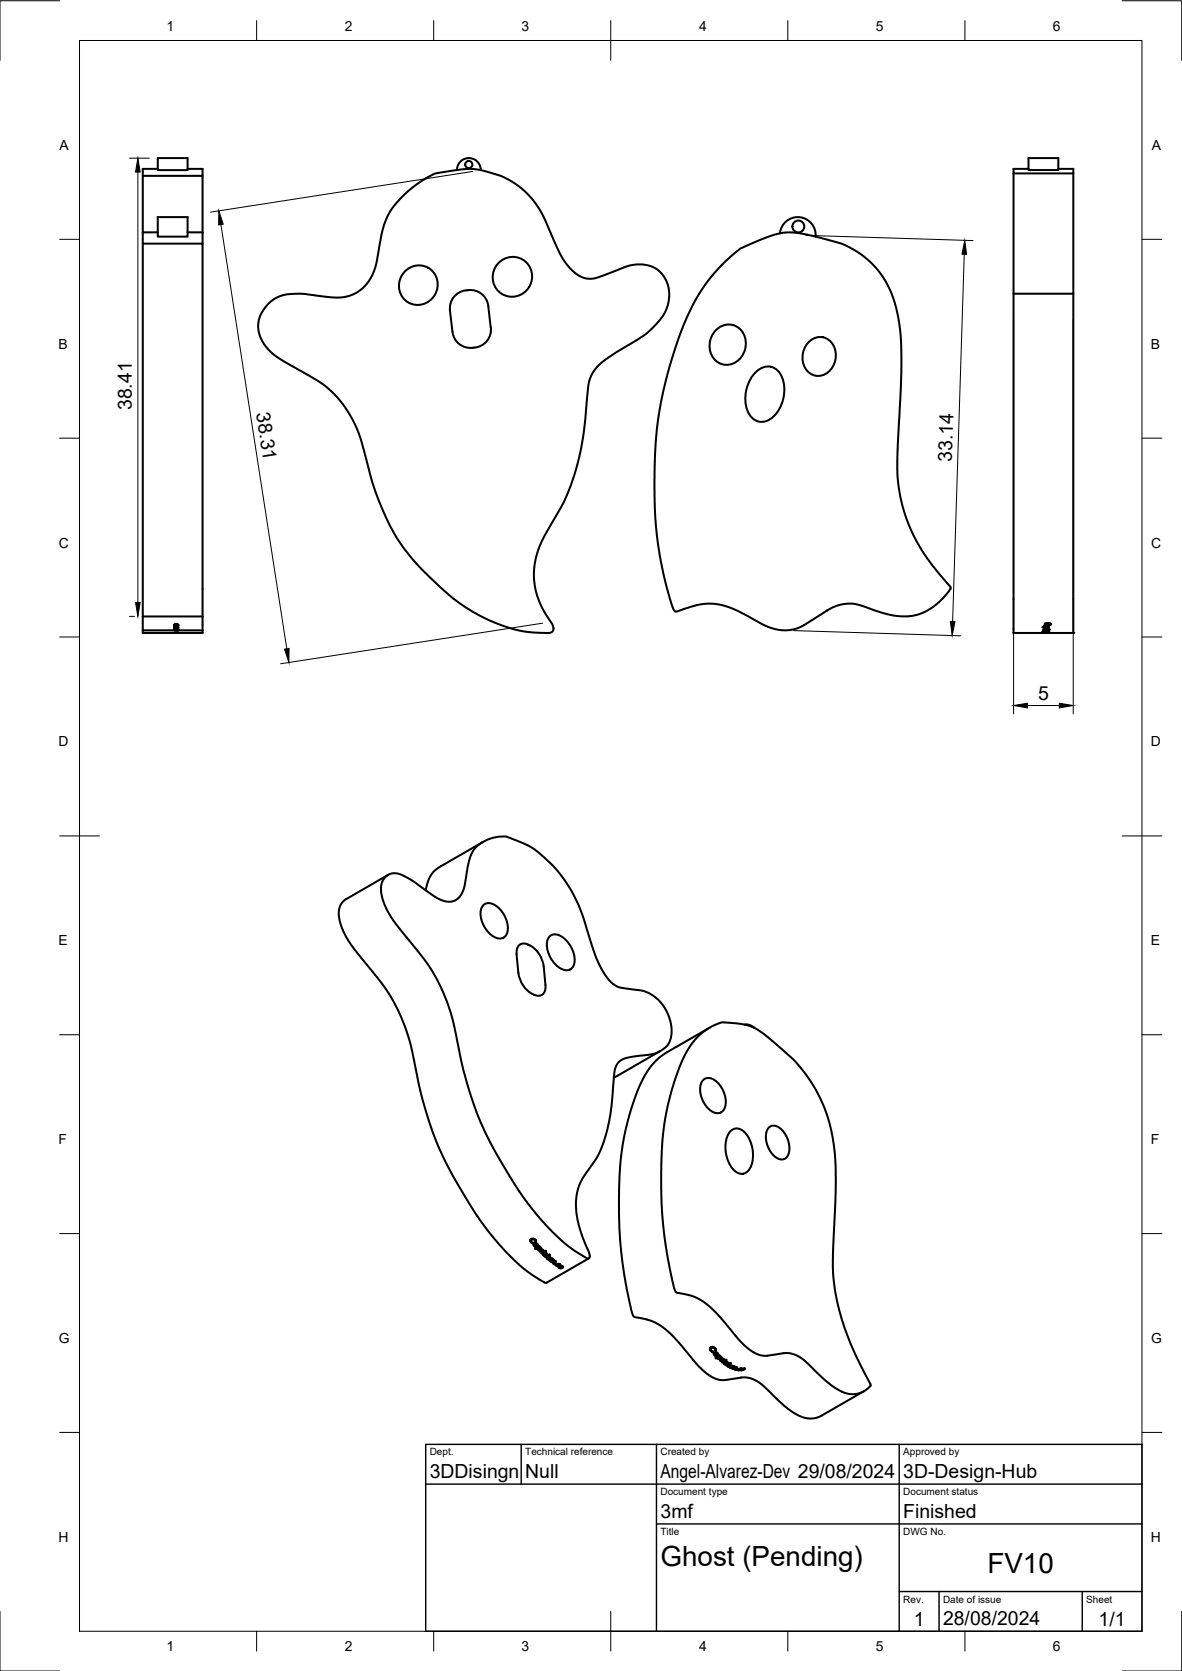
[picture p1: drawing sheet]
<svg xmlns="http://www.w3.org/2000/svg" width="297mm" height="420mm" viewBox="0 0 297 420" stroke-linecap="round" stroke-linejoin="round" font-family="sans-serif">
<!-- layer: Visible -->
<g fill="none" stroke="#000" stroke-width=".51">
<path d="M39.6 39.8h7.5v3h-7.5zM258.5 39.8h7.5v3h-7.5zM35.9 44.2h15v14.2M35.9 58.4v96.6M35.9 58.4h3.7M39.6 42.5h-3.7v15.9M39.6 54.6h7.5v4.9h-7.5zM47.1 42.5h3.8v1.7M47.1 58.4h3.8M50.9 58.4v2.9M114.8 42.7a3 3 0 0 1 3-2.9 3 3 0 0 1 3 3M196 58.7a4.5 4.5 0 0 1 4.9-4.1 4.5 4.5 0 0 1 4.1 4.9"/>
<path d="M258.5 42.5h-3.8v1.1h15M266 42.5h3.7v116.7h-15v-115.6M35.9 61.3h15v93.7M67.5 76.3l2.3-1.6 2.6-.7 3.8-.1 6.8 .8 2.3 .1 2.5-.4 2.3-1.1 2.1-1.9 1.4-2.4 1-2.8 1.3-7.2 .8-2.9 1.4-3 1.6-2.1 2.1-2.2 2.1-1.8 1.9-1.4 2.9-1.7 .7-.3 7.6-1.1 3.4 .2 5.4 1.5 3.3 1.8 2.9 2.2 2.6 2.9 1.5 2.5 3.8 8.4 1.6 3.1 1.7 2.3 2.3 1.9 1.8 .7h2.1l8.2-3.1 2.5-.4h1.4l2.2 .5 1.1 .5 1.2 1 1.4 2 .4 1.1 .4 1.9-.1 1.7-.3 1.7-1.1 2.4-1.6 2-2.7 2.6-7.8 4.8-3.4 2.5-1.8 1.8-.7 1.2-.6 1.5-.3 1.9-1.2 11.7-.7 4.3-1.2 4.6-1.3 4-1.5 3.7-5.9 10.6-1.2 3.2-.4 2.1-.2 3.4 .6 3.9 1.6 4.1 2.2 3.4a2.06 2.06 0 0 1 .2 2.2 4.2 4.2 0 0 1-2.6 .3l-4-.2-4.1-1-5.1-1.9-4.4-2.3-3.9-2.6-3.1-2.6-5.6-5.3-2.8-3.1-3.5-4.9-3.2-6.3-2.9-7.5-3.4-12.3-1.6-3.5-1.9-3.2-2.8-3.4-2.3-2-2.3-1.6-10-5.8-1.8-1.6-1.5-2.1-1-2.4v-2.6l.3-1.1 .7-1.5zM102.1 67.9a4.8 4.8 0 0 1 6.9 .7 4.8 4.8 0 0 1-.8 6.9 4.8 4.8 0 0 1-7-.7 4.8 4.8 0 0 1 .9-6.9zM113.1 78a4.9 4.9 0 0 1 3.5-4.9 4.9 4.9 0 0 1 5.7 2.3l.4 1.5 .7 5.5a4.9 4.9 0 0 1-3.6 4.9 4.9 4.9 0 0 1-5.6-2.3l-.5-1.5-.6-5.4M125.1 66.3a5 5 0 0 1 8.4 1.8 5 5 0 0 1-5.7 6.4 5 5 0 0 1-2.7-8.2zM181.2 66.8l3-2.8a15.3 15.3 0 0 1 4.8-2.8l5.3-2.1 2.2-.5 1.7-.2 3.8 .4 7.1 1.8 3.2 1 2.6 1.4 1.9 1.2 3.2 3 2.4 3.2 1.5 3 1 2.9 .8 3.6 .6 4.4 .2 9.5-1 21.9 .1 4.1 .7 5.1 1.5 5.4 2.6 5.9 3.6 5.6 4.2 5a1.03 1.03 0 0 1 .4 1.6l-1.6 2-2.2 2-2 1.3-2.4 .9-2.4 .4-3.3-.2-2.8-.6-6.6-2.2-1.3-.2-2 .1-2.1 .6-1.3 .6-7.3 4.5-1.3 .5-1.8 .4-2.6-.2-2.2-.5-2.2-1-6-3.3-2.5-1-2-.5-1.8-.2h-2.1l-2.7 .6-4 1.4-.6-.2-1.3-3.4-1.4-5.8-1-4.9-1-7.4-.3-6.1v-7.5l.2-6.7 .7-6.6 .8-4.8 1.6-6.7 1.8-5.9 2.1-5.9 2.3-4.9 1.8-3.3 2.6-3.7zM254.7 73.9h15M179.8 83.2a4.4 4.4 0 0 1 5.2-1.1 4.4 4.4 0 0 1 2.4 4.8 4.7 4.7 0 0 1-7.3 4 5.4 5.4 0 0 1-.3-7.7zM190 93.5a3.8 3.8 0 0 1 6.6 1.5 9.1 9.1 0 0 1-3.6 10.7 3.7 3.7 0 0 1-5.2-2.4 9.6 9.6 0 0 1 2.2-9.8zM203.3 85.9a3.9 3.9 0 0 1 4.3-.8 3.9 3.9 0 0 1 2.4 3.6 4.9 4.9 0 0 1-5.1 5.8 5 5 0 0 1-2.1-8z"/>
<path d="M35.9 158.5v.7h15v-.7M35.9 155v3.5M35.9 155h15M43.8 158.4h.1M43.8 157.7v.2h.2M43.8 157.4h.5M43.9 157.2l.3 .2 .5-.2M43.9 158.2v.1M43.9 157.6v.1M43.9 158.3l-.1 .1M43.9 158.2l.1 .1M43.9 157.6l.2 .1h-.3v.2"/>
<path d="M43.9 158.3l.2 .1M44 157.1l-.2 .3-.1-.2 .2-.2h.8l.2 .2-.2 .3M44 157.1h.1M44 157l.3 .1M44 158.2l.8 .1h-1.1h.2M44 157.9l.3 .1M44.1 158.3l.7 .1-.9-.1-.1 .2h1l-.9-.1M44.3 157l.3 .1M44.3 157.9h.4M44.5 158.5h-.7h7.1M44.5 158.5h.2M44.6 157l.1 .5h-.4"/>
<path d="M44.6 158.1h.2zM44.6 157.6h-.2l.4 .1-.1 .2v-.3l-.1 .3-.7-.1M44.6 157.7l.1 .1M44.7 158.5h-8.8M50.9 155v3.5M261.9 159.1h.1M262 159h.2zM262 159.1h.9h-.9M262 159.1h-.2h.2M262 159.1h.8M262 159.1h.1M262 159.1h.7"/>
<path d="M262.1 159.1h.6M262.1 159.1h.2h-.3M262.3 158.8h.9h-1.1h.2M262.3 158.5h.3M262.3 158.7h.1M262.3 158.7v.1M262.4 158.4h.4M262.4 158.5l.2 .1M262.4 157.8l.2 .2M262.4 158.7h.8M262.5 157.3v.2l.2-.3 .3 .1 .1 .2 .3-.1M262.5 157.7l-.1 .2"/>
<path d="M262.6 157.6h-.2h.9M262.6 157.3l-.1 .2M262.6 157.4l.4 .1M262.6 157.9l.3 .1M262.6 157.7l-.1 .1M262.6 156.8v.3l-.1-.2 .5-.2h.8l.3 .3-.2 .1v-.3v.2M262.6 157.1h.4M262.7 157.3h.1M262.7 157.4h-.1M262.7 159.1h.1M262.8 157.2l.1 .1M262.8 159.1h-.2h.3"/>
<path d="M262.8 158.3l.3 .1M262.8 159.1h-.1M262.8 156.8h.2M262.8 156.9l-.1 .1 .3 .2M262.8 159.1h.1M262.9 159.1h-.9M262.9 157.9l.3 .1M262.9 157.3h.1M262.9 158.9l.1 .1M262.9 157.7l-.3 .1M262.9 157.7l.3 .1M263 159h-.1"/>
<path d="M263 159h-1h.9M263 158.9h-1l1 .1M263 158.9h.2h-1.1h.9M263 157.3v.2l-.1-.1M263 158.9h.1M263 156.7l.3 .1M263.1 158.9l-.2 .1M263.1 158.4l.1 .1M263.1 158.1h-.8h1.1M263.2 158.4l-.2 .1M263.2 158.1h-.1M263.2 158.4l.1 .1-.2-.1h-.8v.1v-.1"/>
<path d="M263.2 158.5l-.2 .1M263.2 158.1h.2M263.2 158.7h-1.1l.2 .1M263.2 158.6h-1h1M263.2 157.7l.2 .1M263.3 157.5l.1 .1M263.3 158.1l-.1 .1M263.3 156.7l.3 .1M263.4 158.3h.1M263.4 157.7l.1 .2M263.4 157.3v.1M263.4 158.3l-1.1-.1 1.1 .1"/>
<path d="M263.4 158.1l-.1 .1M263.4 157.8v.1h-.2M263.4 157.4v-.1l.1 .2M263.5 158.6h.2zM263.5 157.7l-.4 .2-1.1-.2 1.5 .1M263.5 157.8l-.1 .1M263.5 157.4v.1l.1-.1-.3-.1 .1 .1M263.6 157.1h.3M263.6 156.7l.2 .2M263.8 158.3h-.2h.2M263.8 156.8l.1 .2-.3 .2M97.6 219.9l-10.6 6.2a4.7 4.7 0 0 0-1.5 5.8l1 2.7 1.5 2.7 7.5 9.4 2.2 3.2a57.4 57.4 0 0 1 7.2 21l2.1 8.4 3 8.6 3.7 7.6 4.8 8.1 4.1 5.9 4.6 5.3 4.6 4.3 5 3.4"/>
<path d="M121.4 211.7l-10.6 6.1a7.5 7.5 0 0 0-3.8 6.1M96.9 220.5a3.7 3.7 0 0 1 4.8-.2l2.2 1.3 5.9 4.2 1.4 .6 1.4 .3h1l.9-.3 1.1-1 .9-1.8 .5-2.4a19.8 19.8 0 0 1 1.9-7.2l.6-.9 1.2-1 1.6-.9 1.4-.5a7.6 7.6 0 0 1 6.3 .7l2.3 1 1.7 1 4.4 3.7a38.2 38.2 0 0 1 9.5 18l2.3 6.7 1.4 2.6 1.4 1.9 1.1 1.2 1.3 .7 4.8 .7a10.1 10.1 0 0 1 8.3 8.2 6.2 6.2 0 0 1-1.3 6.3l-2.5 1.5-7.4 1.2a4.1 4.1 0 0 0-3 4.5l-.8 9-1.3 6.1-1.8 4.7-3.8 5.7a15.4 15.4 0 0 0-.9 12.9l2.2 5.6a2.13 2.13 0 0 1 .1 1.8 5.3 5.3 0 0 1-2.6-1.3l-4.4-3.3-3.2-3.1-3-3.3-4.4-6-6.4-10.7-3.3-6.7-2.6-7.3-1.9-6.8-2.4-11.2a46.7 46.7 0 0 0-11-20.3l-3.3-4.1-2.1-3.2-1.3-3.1-.3-1.5v-1.4a3.8 3.8 0 0 1 1.1-2.6zM121.4 227.7a2.57 2.57 0 0 1 3.6 .3 6.7 6.7 0 0 1 2.3 6.9 2.13 2.13 0 0 1-3.2 .6 6.7 6.7 0 0 1-3-7.3zM129.8 240l.5 4.6M129.8 240a2.01 2.01 0 0 1 2.4-2.7 6.8 6.8 0 0 1 4.4 5.7M138 235.5a2.58 2.58 0 0 1 3.7 .4 6.9 6.9 0 0 1 2.4 6.9 2.14 2.14 0 0 1-3.3 .7 6.9 6.9 0 0 1-3.1-7.4zM130.3 244.6a7 7 0 0 0 4 5.5M136.6 243l.5 4.7a2.01 2.01 0 0 1-2.3 2.6l-.5-.2M178.3 258.4l-12 7-2 1.9-2 2.7-2 4.2-2.4 7.3-1.5 6.6-.7 6.9-.1 11.2 .5 8.4 1.1 8 1.8 8 .6 .6 4 .9 2.7 1.4 3 2.7 4.2 4.9a14.7 14.7 0 0 0 6.9 5.8l1.7 .1 4.5-.7 1.9 .2 1.3 .6 1.3 .8 3.3 3.1a18.8 18.8 0 0 0 7.9 5.5l2 .2 1.8-.5 11-6.4M187.1 257.6l1.2 .1 1.3 .8M165.8 264.3l-11.5 6.6M176.8 271.5a2.53 2.53 0 0 1 3.4 .6 6.4 6.4 0 0 1 1.7 6.9 2.11 2.11 0 0 1-3.2 .3 6.4 6.4 0 0 1-2.3-7.3z"/>
<path d="M183.7 284.3a2.38 2.38 0 0 1 3.5 .4 8.5 8.5 0 0 1 1.1 9.4 2.34 2.34 0 0 1-3.9 .1 8.5 8.5 0 0 1-1.2-9.4zM193.3 283.4a2.36 2.36 0 0 1 3.3 .8 6.2 6.2 0 0 1 1.3 6.5 1.96 1.96 0 0 1-3.1 .2 6.2 6.2 0 0 1-1.8-7.1zM133.2 312l.2 .3v-.3M133.2 311.8l.2 .1M133.4 312.3l.4 .3v-.2M133.5 311.8l-.1 .3 .4 .3M133.7 311.5v.2l.2-.1M133.7 311.7l-.2 .1v-.2l-.1 .4M133.8 312.4l.4 .2h-.4M133.9 311.4l.3 .2M134.2 312.8v.4l-.2-.3 .2-.1 .7 .4 .2-.1M134.2 313.2l.1 .1v-.1"/>
<path d="M134.2 311.5l.3 .3M134.2 313l.4 .3M134.3 313.3h.2M134.4 312.8l-.1 .1M134.5 312.8l-.1 .1M134.5 312.9l.4 .3v-.1M134.5 311.7l.1 .3M134.5 313.4l.1 .2M134.6 313.9v.1l.4-.1M134.6 311.7l-.1 .6 .1 .1M134.6 311.8l.1 .3-.1 .3v-.6M134.6 311.8l-.6-.4a.6 .6 0 0 0-.8 .6v-.1"/>
<path d="M134.6 313.3l.1 .2M134.6 312.6l.2 .2M134.6 312.8l-.1-.2 .4 .1 .4 .4M134.8 312.7l.2 .2v-.1M134.9 313.2l-.3 .1M135 314v-.3v.4M135 313.6v.5l.3 .2M135.1 312.8v.3l-.1-.2M135.2 313l.1 .2M135.2 313.2l-.5 .3v-.2M135.3 313.5l-.2 .4v-.3v.4l.3 .2 .4-.2v-.4M135.3 314.1l.2 .2"/>
<path d="M135.5 314.2v.1l.3-.1M135.6 313.6l-.3 .1M135.6 313.5v-.1l-1.2 .5 .2 .1M135.8 313.8l-.2-.2v-.2l.4 .4v.3v-.3M135.8 314v.2l.2-.1M135.8 313.6v.3M136.1 314.5l-.5 .2v-.2M136.1 315v.2l.8-.4-.1-.2-.8 .4 .1 .2M136.2 314.2v.2l-.1 .1v-.2M136.3 314.2l.1 .1-.1-.1-.8 .4 .1 .1M136.3 314.3l.2 .1M136.4 314.4h-.2"/>
<path d="M136.5 314.4l-.1 .1M136.5 314.4l.2 .2h-.2M136.5 314.4v.1M136.5 315.2v.4a.5 .5 0 0 1 .4-.6 .5 .5 0 0 1 .6 .3l-.1 .3v-.4M136.5 315.6l.3 .2v-.1M136.6 315.4l.2 .3M136.8 315.1v.1h.3M136.8 315.2l-.2 .2v-.2v.2M136.8 315.7l.3 .1h-.3M137.1 315l.2 .3M137.1 315.9v.2l.8-.4-.1-.1-.8 .4 .1 .1M137.1 314.5l.1 .1-.1 .1z"/>
<path d="M137.1 314.5l-.2 .1 .2 .1M137.3 315.1l.1 .3M137.4 315.2l-.1 .3 .1 .1M137.5 316.2v.3l-.1-.1M137.5 316.5h.4M137.6 316.1v.2M137.6 316.4l.3 .1 .6-.2 .2 .1-1 .3 .2 .1M137.6 316.1v.2l.6-.3-.1-.1-.6 .3-.1 .2v-.1M138 315.5v.1h.2l-.1-.2-.2 .1 .1 .1M138.8 316.5v.2h.1M138.8 316.7l-.6 .3v-.1M138.9 316.5l.6 .6"/>
<path d="M138.9 316.7v-.2l-.9 .4 .2 .1M138.9 316.7l.1 .1M139 316.7l.1 .2M139.1 317v.1h.2M139.1 317.1l-.5 .3v-.2M139.1 316.9l-.6 .4 .1 .1M139.1 316.7v.2M139.3 316.8v.2l.4 .2-.1 .2M139.4 317.8v.1h.1l-.3-.1 .2 .1M139.5 317v.2l-.6 .4 .1 .1v-.2M139.6 317.1v.3l-.6 .3M139.8 317.9v.4a.43 .43 0 0 1 .2-.5 .43 .43 0 0 1 .5 0l.3 .2-.1 .2v-.3"/>
<path d="M139.8 318.3h.3M139.9 318.1l.2 .2M140.1 317.8v.2l.3-.1M140.1 318l-.2 .1v-.2v.3M140.1 318.3l.3 .1h-.3M140.4 317.8l.2 .1M140.5 318.4v.4l.3 .1M140.6 318.4l.2 .4 .6-.2M140.6 318.4v.2M140.6 317.8l.1 .3M140.7 317.9v.3M140.8 318.8l.2 .1"/>
<path d="M140.8 318.3l-.2 .3M141 318.8v.1l.3-.1M141 318.3l.3 .1M141 318.4l-.2 .1M141.3 318.3l.1 .3M141.3 318.6v.2a.26 .26 0 0 0 .2-.3 .26 .26 0 0 0-.3-.2h-.2a.38 .38 0 0 0-.4 0 .38 .38 0 0 0-.1 .5M141.4 318.3v.3M148 316.4l-10.6 6.1h-.6M178.4 339.1v.2a.74 .74 0 0 1 1-.6 .74 .74 0 0 1 .5 1v-.5M178.4 339.3l.2 .4v-.3M178.5 339h.1M178.6 338.8v.5"/>
<path d="M178.6 339.7l.4 .3v-.2M178.6 338.8v.3l.2-.2M178.6 339.1l.1 .4 .3 .3M178.8 338.7v.2h.3M179 339.8h.3l.1 .2h-.4M179.1 338.7v.2h.2M179.3 338.8l.3 .3M179.6 338.9l.1 .7 .2 .1M179.5 340.2v.4l.1 .2M179.5 340.2l.1 .2M179.5 340.5l.4 .3M179.6 340.2v.1"/>
<path d="M179.6 340.6l.3 .3M179.6 340.2l.1 .2M179.7 340.2l.4 .5M179.9 340.8v.3M179.9 340l.2 .2M179.9 340.2l-.1-.2 .5 .2 .2 .5v-.3M179.9 340.8l.1 .2M180.1 340l.1 .3M180.1 340.6l-.2 .2M180.2 340.2l.1 .3M180.3 341.1v.4M180.3 341.4l-.4 .2"/>
<path d="M180.3 341.1l.1 .5M180.3 340.3l-.1 .3-.2-.1a.36 .36 0 0 0-.3-.4 .36 .36 0 0 0-.4 .3l.2 .2M180.4 341.1v.5l.2 .1M180.4 341.1v.3l.2-.2M180.5 340.7l-.5 .3v-.2M180.6 341v.2l.3-.1M180.6 341.6l.3 .2M180.9 340.8v.2l-.1-.2-1 .6 .1 .2v-.2M180.9 341.6v.2l.2-.1M181.1 341.1v.1l-.2-.1a.33 .33 0 0 1 .3 .1 .33 .33 0 0 1 .1 .3v-.2M181.1 341.2v.2l-.2 .2h-.3l-.2-.2M181.1 341.4v.3l.2-.2"/>
<path d="M181.2 341.1v.3M181.4 341.8v.1h.2M181.4 341.9l-.4 .3M181.5 342.4v.2l.8-.4-.1-.1-.8 .4 .1 .1M181.6 341.7l.1 .2M181.7 341.6l.1 .1-.1-.1-.8 .5 .1 .1v-.2M181.8 341.8l.1 .2M181.9 341.8v.2h.2l-.4-.2 .1 .1M182 342.8l.6 .3-.3-.1M182.2 342.6l-.2 .2v-.3v.5l.3 .1M182.2 342.5v.1l.3-.1M182.4 341.9v.2l.2-.1h-.3l.1 .1"/>
<path d="M182.5 342.4l.2 .2M182.6 343.2v.2l.8-.5-.9 .4 .1 .1M182.7 342.5l.1 .2M182.8 342.5l-.1 .3 .2 .1M182.9 342.6v.3a.47 .47 0 0 0-.5-.5 .47 .47 0 0 0-.5 .5l.1 .1M182.9 343.5l.1 .2M183 343.4v.3h.4v.2v-.2M183.1 343.5v-.2v.2l.6-.3-.6 .1-.2 .3M183.1 343.5l.3 .2 .8-.3-.8 .5M183.5 342.7v.2l.2-.1h-.3l.1 .1M184.3 343.7l-.6 .3v-.1M184.3 343.6v.1h.2"/>
<path d="M184.4 343.5l-.8 .5h.1M184.4 343.6l.4 .1M184.5 343.6l.1 .1M184.6 343.6l.1 .2M184.7 343.8l.2 .1M184.7 344l-.5 .2v-.1M184.7 343.6l-.1 .3-.5 .3h.1M184.8 343.8l.5 .1-.1 .2v-.3M184.9 343.8l.2 .1M185 344.3l.2 .1h-.3l.1 .1M185.1 343.8v.1M185.1 344v-.2l-.6 .5 .2 .1"/>
<path d="M185.2 344.1l-.5 .3v-.1M185.5 344.3v.3l.7-.2-.4 .1M185.6 344.3v.1l.1-.1M185.6 344.4l.2 .1M186 344.1h.3M186 344.2h-.3M186.3 344.1v.1M186.3 344.1l.1 .2M186.4 344.1v.2l.1-.2h-.6a.32 .32 0 0 0-.3 .1 .32 .32 0 0 0-.1 .4M186.5 344.3l-.2 .2M186.8 344.2l-.3 .1M187 344.1l-.2 .1"/>
<path d="M187.1 344.3l-.6 .2M187.1 344.1l-.5 .3h-.3v.2l.2-.1M187.1 344.1h.2l-.2 .2-.1-.2M187.1 344.1l-1 .4 .2 .1M218.7 348l-2.7-5.3a55.5 55.5 0 0 1-6.7-25.3l.7-15.8v-7.4a39.2 39.2 0 0 0-8.8-25.7l-1.8-2.1-2.9-2.6-3.5-3-2.7-2-2.7-1.1-4.4-.5a5.7 5.7 0 0 0-4.3 .9 18.3 18.3 0 0 0-8.3 10.6l-1.9 5.6-1.5 6.6-.7 5.5-.3 6.6 .1 9.8 .4 5.6 1.6 10.3 1 4.7 .4 1.3a1.43 1.43 0 0 0 1.5 .5l3.4 .9 2.9 1.7 3.5 3.4 4.1 4.9a11.8 11.8 0 0 0 6.3 4.7l1.4 .1 4.7-.7 2.1 .4 1.4 .6 1.1 .8 5.5 5.3a10.7 10.7 0 0 0 6.8 3.3 6 6 0 0 0 4.3-2.1M218.7 348l.1 .5"/>
<circle cx="117.8" cy="41.4" r=".9"/>
<circle cx="200.6" cy="56.9" r="1.49"/>
</g>
<g fill="#000">
<circle cx="254.7" cy="159.2" r=".25"/>
<circle cx="269.7" cy="159.2" r=".25"/>
</g>
<!-- layer: BORDER -->
<g fill="none" stroke="#000" stroke-width=".25">
<path d="M15 .2h-15v15M20 10.2h267v400h-267zM64.5 5.2v5M109 5.2v5M153.5 5.2v10M198 5.2v5M242.5 5.2v5M282 .2h15v15M15 60.2h5M287 60.2h5M15 110.2h5M287 110.2h5"/>
<path d="M15 160.2h5M287 160.2h5M15 210.2h10M282 210.2h10M15 260.2h5M287 260.2h5M15 310.2h5M287 310.2h5M15 360.2h5M287 360.2h5M0 405.2v15h15M64.5 410.2v5"/>
<path d="M109 410.2v5M153.5 405.2v10M198 410.2v5M242.5 410.2v5M297 405.2v15h-15"/>
</g>
<!-- layer: TITLEBLOCK -->
<path d="M107 363.2h180v47h-180zM107 373.2h180M131 363.2v10M165 363.2v47M226 363.2v47M165 383.2h122M226 400.2h61M236 400.2v10M272 400.2v10" fill="none" stroke="#000" stroke-width=".36"/>
<!-- layer: FD_Dimensions -->
<path d="M32.5 39.8h5M34.6 43.3v108.2M55.5 56.5l16.6 106.6M118.7 43.1l-65.8 10.2M202.6 59.2l41.9 1.3M242.3 63.9l-2.9 92.4M254.7 80.3v99.2M269.7 80.3v99.2M32.5 155h1.3M136.4 156.7l-65.9 10.2M199.4 158.6l42 1.3M258.2 177.4h8" fill="none" stroke="#000" stroke-width=".25"/>
<path d="M34.6 39.8l.6 3.5h-1.1zM55 53l1.1 3.4-1.2 .2zM242.4 60.4l.5 3.5h-1.2zM34.1 151.5h1.1l-.6 3.5zM238.8 156.3h1.2l-.7 3.5zM71.5 163.2l1.1-.2v3.6zM254.7 177.4l3.5-.6v1.2zM266.2 176.8l3.5 .6-3.5 .6z" fill="#000" stroke="#000" stroke-width=".25"/>
<g font-size="7">
<text x="166" y="393.7">Ghost (Pending)</text>
<text x="248.1" y="395.4">FV10</text>
</g>
<g font-size="4.9">
<text x="33.2" y="103.1" transform="rotate(-90 33.2 103.1)">38.41</text>
<text x="64.4" y="103.9" transform="rotate(81 64.4 103.9)">38.31</text>
<text x="239.2" y="116.2" transform="rotate(-88 239.2 116.2)">33.14</text>
<text x="260.9" y="175.9">5</text>
<text x="108" y="371.7">3DDisingn</text>
<text x="132" y="371.7">Null</text>
<text x="166" y="371.7">Angel-Alvarez-Dev 29/08/2024</text>
<text x="227" y="371.7">3D-Design-Hub</text>
<text x="166" y="381.7">3mf</text>
<text x="227" y="381.7">Finished</text>
<text x="229.6" y="408.8">1</text>
<text x="237" y="408.7">28/08/2024</text>
<text x="276.1" y="408.8">1/1</text>
</g>
<g font-size="3.5">
<text x="41.9" y="7.7">1</text>
<text x="86.6" y="7.7">2</text>
<text x="131.1" y="7.7">3</text>
<text x="175.7" y="7.7">4</text>
<text x="220.1" y="7.7">5</text>
<text x="264.6" y="7.7">6</text>
<text x="15" y="37.7">A</text>
<text x="289.5" y="37.7">A</text>
<text x="14.7" y="87.7">B</text>
<text x="289.2" y="87.7">B</text>
<text x="14.8" y="137.7">C</text>
<text x="289.3" y="137.7">C</text>
<text x="14.7" y="187.7">D</text>
<text x="289.2" y="187.7">D</text>
<text x="14.7" y="237.7">E</text>
<text x="289.2" y="237.7">E</text>
<text x="14.7" y="287.7">F</text>
<text x="289.2" y="287.7">F</text>
<text x="14.8" y="337.7">G</text>
<text x="289.3" y="337.7">G</text>
<text x="14.7" y="387.7">H</text>
<text x="289.2" y="387.7">H</text>
<text x="41.9" y="415.2">1</text>
<text x="86.6" y="415.2">2</text>
<text x="131.1" y="415.2">3</text>
<text x="175.7" y="415.2">4</text>
<text x="220.1" y="415.2">5</text>
<text x="264.6" y="415.2">6</text>
</g>
<g font-size="2.5">
<text x="108" y="366">Dept.</text>
<text x="132" y="366">Technical reference</text>
<text x="166" y="366">Created by</text>
<text x="227" y="366">Approved by</text>
<text x="166" y="376">Document type</text>
<text x="227" y="376">Document status</text>
<text x="166" y="386">Title</text>
<text x="227" y="386">DWG No.</text>
<text x="227" y="403">Rev.</text>
<text x="237" y="403">Date of issue</text>
<text x="273" y="403">Sheet</text>
</g>
</svg>
